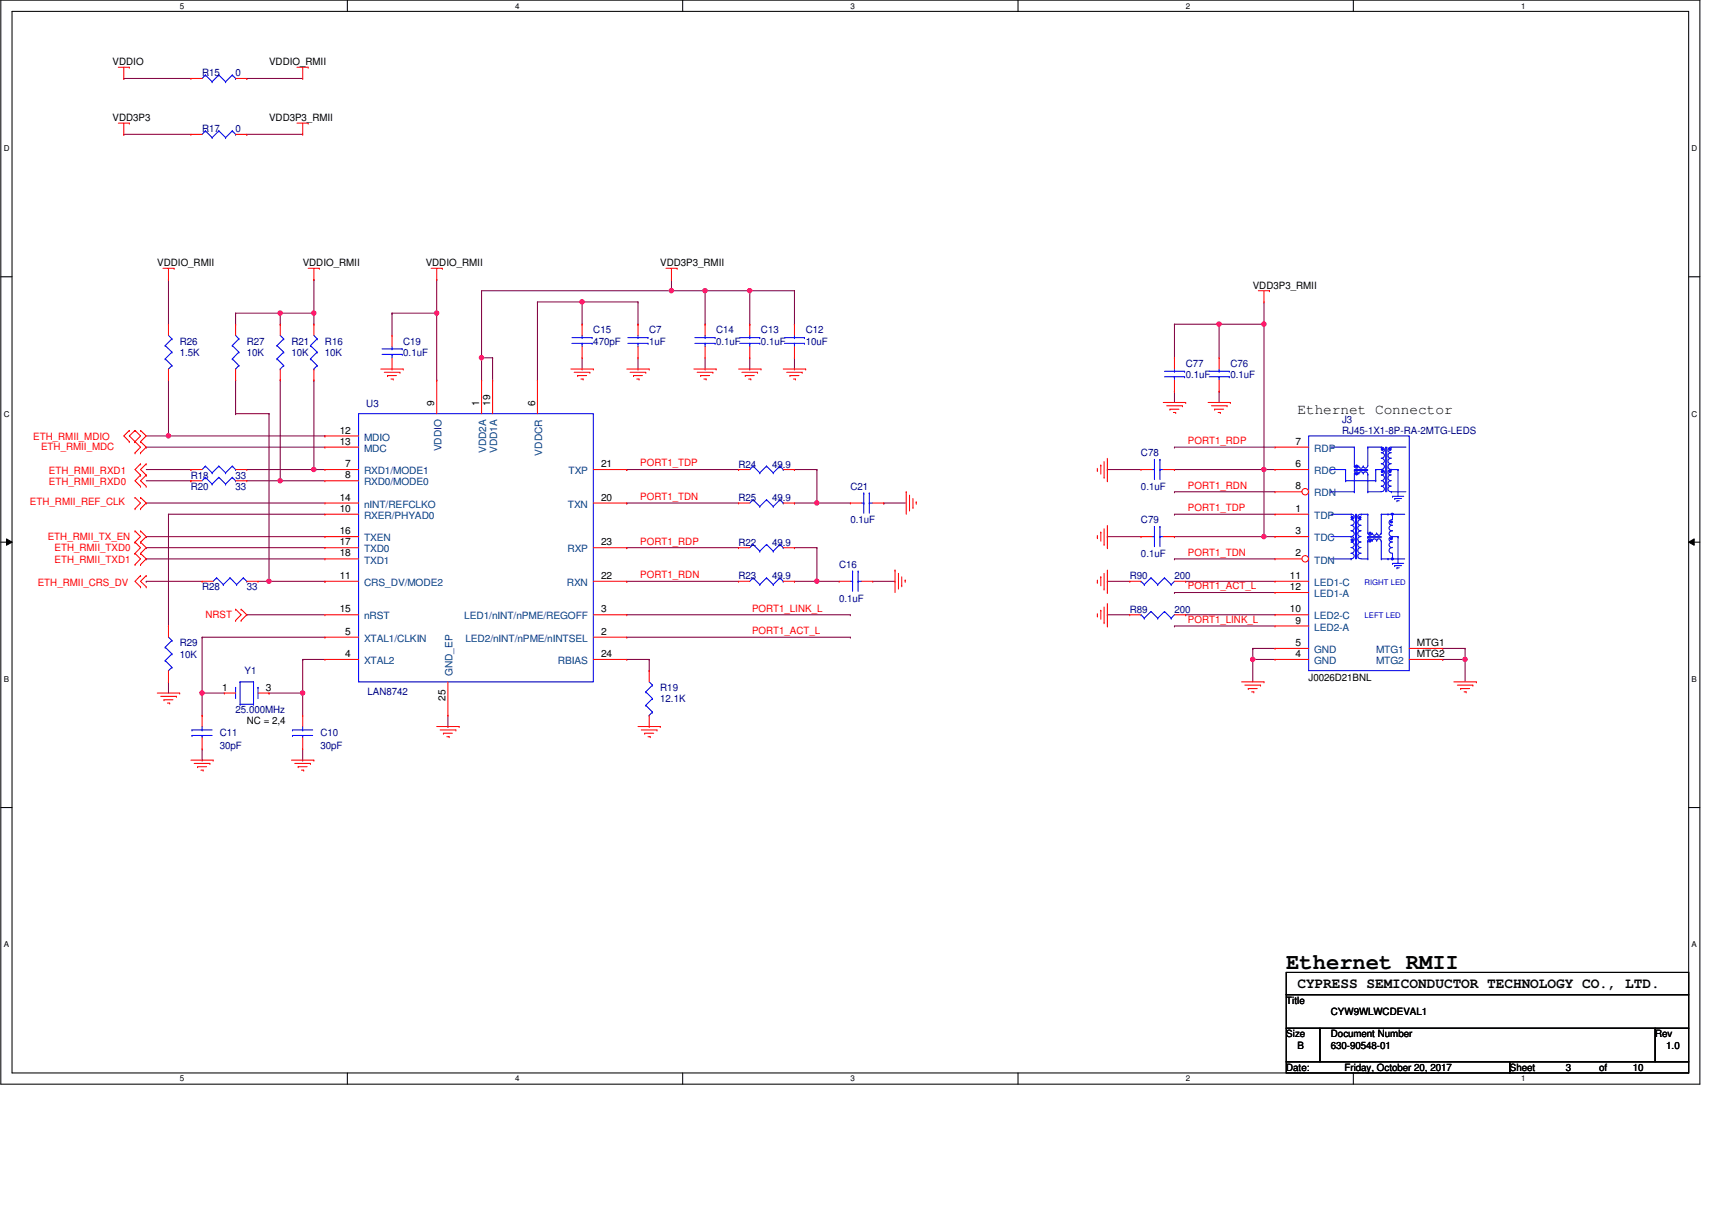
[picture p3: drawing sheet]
<svg xmlns="http://www.w3.org/2000/svg" width="420mm" height="297mm" viewBox="0 0 420 297" stroke-linecap="round" stroke-linejoin="round" font-family="sans-serif">
<path d="M.2 0h417v266.1h-417zM3 2.8h411.4v260.6h-411.4z" fill="none" stroke="#000" stroke-width=".25"/>
<g fill="#fff">
<path d="M44.1 .3h1.1v2.2h-1.1z"/>
<path d="M44.1 263.7h1.1v2.2h-1.1z"/>
</g>
<path d="M85.2 0v2.8M85.2 263.4v2.7" fill="none" stroke="#000" stroke-width=".25"/>
<g fill="#fff">
<path d="M126.4 .3h1.1v2.2h-1.1z"/>
<path d="M126.4 263.7h1.1v2.2h-1.1z"/>
</g>
<path d="M167.5 0v2.8M167.5 263.4v2.7" fill="none" stroke="#000" stroke-width=".25"/>
<g fill="#fff">
<path d="M208.7 .3h1.1v2.2h-1.1z"/>
<path d="M208.7 263.7h1.1v2.2h-1.1z"/>
</g>
<path d="M249.8 0v2.8M249.8 263.4v2.7" fill="none" stroke="#000" stroke-width=".25"/>
<g fill="#fff">
<path d="M291 .3h1.1v2.2h-1.1z"/>
<path d="M291 263.7h1.1v2.2h-1.1z"/>
</g>
<path d="M332.1 0v2.8M332.1 263.4v2.7" fill="none" stroke="#000" stroke-width=".25"/>
<g fill="#fff">
<path d="M373.3 .3h1.1v2.2h-1.1z"/>
<path d="M373.3 263.7h1.1v2.2h-1.1z"/>
<path d="M.9 35.3h1.4v2.2h-1.4z"/>
<path d="M415.2 35.3h1.3v2.2h-1.3z"/>
<path d="M.9 100.5h1.4v2.2h-1.4z"/>
<path d="M415.2 100.5h1.3v2.2h-1.3z"/>
</g>
<path d="M.2 67.9h2.8M414.4 67.9h2.8" fill="none" stroke="#000" stroke-width=".25"/>
<g fill="#fff">
<path d="M.9 165.7h1.3v2.2h-1.3z"/>
<path d="M415.2 165.7h1.3v2.2h-1.3z"/>
</g>
<path d="M.2 133.1h2.8M1.6 132.3l1.4 .8-1.4 .8zM414.4 133.1l1.4-.8v1.6zM414.4 133.1h2.8" fill="none" stroke="#000" stroke-width=".25"/>
<path d="M1.6 132.3l1.4 .8-1.4 .8zM414.4 133.1l1.4-.8v1.6z" fill="#000"/>
<g fill="#fff">
<path d="M.9 230.8h1.3v2.2h-1.3z"/>
<path d="M415.2 230.8h1.3v2.2h-1.3z"/>
</g>
<path d="M.2 198.2h2.8M414.4 198.2h2.8" fill="none" stroke="#000" stroke-width=".25"/>
<g fill="none" stroke="#800040" stroke-width=".25">
<path d="M41.3 93.3v13.7M35.9 109.8h.1M35.9 109.8h43.8M35.9 107h43.8M35.9 118h11M35.9 115.3h11M41.3 107h.1M46.9 118h.1M46.9 115.3h.1M60.6 118h8.2M60.6 115.3h16.4M68.8 118h.1"/>
<path d="M77 115.3h.1M79.7 107h.1M35.9 123.5h.1M35.9 134.5h.1M35.9 137.2h.1M35.9 131.7h.1M35.9 123.5h43.8M35.9 134.5h43.8M35.9 137.2h43.8M35.9 131.7h43.8M41.3 126.2h.1M41.3 126.2h38.4"/>
<path d="M41.3 126.2v27.5M35.9 142.7h.1M35.9 142.7h13.7M41.3 153.7h.1M63.3 142.7h2.7M66 142.7h.1M41.3 167.4h.1M41.3 167.4v2.7"/>
</g>
<circle cx="41.3" cy="107" r=".54" fill="#f0f"/>
<circle cx="41.3" cy="107" r=".54" fill="none" stroke="#f0f" stroke-width=".25"/>
<path d="M77 93.3h.1M77 93.3v22" fill="none" stroke="#800040" stroke-width=".25"/>
<circle cx="77" cy="115.2" r=".54" fill="#f0f"/>
<circle cx="77" cy="115.2" r=".54" fill="none" stroke="#f0f" stroke-width=".25"/>
<path d="M68.8 93.3h.1M68.8 93.3v24.7M77 115.3h.1M77 115.3h2.7" fill="none" stroke="#800040" stroke-width=".25"/>
<circle cx="68.8" cy="118" r=".54" fill="#f0f"/>
<circle cx="68.8" cy="118" r=".54" fill="none" stroke="#f0f" stroke-width=".25"/>
<path d="M57.8 93.3h.1M57.8 93.3v8.3M57.8 101.6h.1M57.8 101.6h8.2M66 101.6h.1M66 101.6v41.1M68.8 118h.1M68.8 118h10.9" fill="none" stroke="#800040" stroke-width=".25"/>
<circle cx="66" cy="142.7" r=".54" fill="#f0f"/>
<circle cx="66" cy="142.7" r=".54" fill="none" stroke="#f0f" stroke-width=".25"/>
<path d="M77 68.6h.1M77 68.6v8.3M66 142.7h13.7M79.7 142.7h.1" fill="none" stroke="#800040" stroke-width=".25"/>
<circle cx="77" cy="76.9" r=".54" fill="#f0f"/>
<circle cx="77" cy="76.9" r=".54" fill="none" stroke="#f0f" stroke-width=".25"/>
<path d="M68.8 76.9h.1M68.8 76.9h8.2" fill="none" stroke="#800040" stroke-width=".25"/>
<circle cx="68.8" cy="76.9" r=".54" fill="#f0f"/>
<circle cx="68.8" cy="76.9" r=".54" fill="none" stroke="#f0f" stroke-width=".25"/>
<g fill="none" stroke="#800040" stroke-width=".25">
<path d="M41.3 68.6h.1M41.3 68.6v11M57.8 76.9h.1M57.8 79.6h.1M57.8 76.9h11v2.7M57.8 76.9v2.7M68.8 79.6h.1M77 79.6h.1M77 76.9v2.7M49.6 156.4h.1M49.6 156.4h30.1M49.6 156.4v13.7"/>
<path d="M60.6 150.9h.1M60.6 150.9h19.1M49.6 170.1h.1"/>
</g>
<circle cx="49.6" cy="170.1" r=".54" fill="#f0f"/>
<circle cx="49.6" cy="170.1" r=".54" fill="none" stroke="#f0f" stroke-width=".25"/>
<path d="M49.6 170.1h.1M49.6 175.6h.1M49.6 170.1h5.5M49.6 170.1v5.5M66 170.1h.1M74.3 161.9h.1M74.3 161.9v8.2h-8.3" fill="none" stroke="#800040" stroke-width=".25"/>
<circle cx="74.3" cy="170.1" r=".54" fill="#f0f"/>
<circle cx="74.3" cy="170.1" r=".54" fill="none" stroke="#f0f" stroke-width=".25"/>
<g fill="none" stroke="#800040" stroke-width=".25">
<path d="M131.9 74.1h.1M131.9 74.1v19.2M131.9 74.1h24.7M142.9 74.1h.1M142.9 79.6h.1M142.9 74.1v5.5M156.6 74.1h.1M142.9 90.6h.1M142.9 87.8v2.8M74.3 161.9h.1M74.3 161.9h5.4M109.9 178.4h.1"/>
<path d="M109.9 175.6v2.8M49.6 186.6h.1M49.6 183.9v2.7M74.3 186.6h.1M74.3 183.9v2.7"/>
</g>
<circle cx="142.8" cy="74.1" r=".54" fill="#f0f"/>
<circle cx="142.8" cy="74.1" r=".54" fill="none" stroke="#f0f" stroke-width=".25"/>
<path d="M96.2 76.9h.1M96.2 76.9v5.4M107.2 68.6h.1M107.2 68.6v8.3h-11M156.6 79.6h.1M156.6 74.1v5.5M156.6 90.6h.1M156.6 87.8v2.8" fill="none" stroke="#800040" stroke-width=".25"/>
<circle cx="107.1" cy="76.9" r=".54" fill="#f0f"/>
<circle cx="107.1" cy="76.9" r=".54" fill="none" stroke="#f0f" stroke-width=".25"/>
<g fill="none" stroke="#800040" stroke-width=".25">
<path d="M107.2 76.9v16.4M164.8 71.4h.1M164.8 71.4h-46.6v16.4M173 79.6h.1M184 71.4h.1M184 71.4h-11v8.2M107.2 93.3h.1M118.2 87.8h.1M173 90.6h.1M173 87.8v2.8M184 90.6h.1M184 87.8v2.8"/>
<path d="M195 90.6h.1M195 87.8v2.8"/>
</g>
<circle cx="173" cy="71.3" r=".54" fill="#f0f"/>
<circle cx="173" cy="71.3" r=".54" fill="none" stroke="#f0f" stroke-width=".25"/>
<path d="M184 79.6h.1M195 71.4h.1M195 71.4h-11v8.2" fill="none" stroke="#800040" stroke-width=".25"/>
<circle cx="184" cy="71.3" r=".54" fill="#f0f"/>
<circle cx="184" cy="71.3" r=".54" fill="none" stroke="#f0f" stroke-width=".25"/>
<g fill="none" stroke="#800040" stroke-width=".25">
<path d="M164.8 71.4h.1M164.8 68.6v2.8M195 79.6h.1M195 71.4v8.2M288.2 79.6h.1M288.2 79.6v8.2M288.2 79.6h11M299.2 79.6h.1M299.2 79.6v8.2M288.2 96.1h.1M288.2 96.1v2.7M299.2 96.1h.1"/>
<path d="M299.2 96.1v2.7"/>
</g>
<circle cx="164.8" cy="71.3" r=".54" fill="#f0f"/>
<circle cx="164.8" cy="71.3" r=".54" fill="none" stroke="#f0f" stroke-width=".25"/>
<path d="M164.8 71.4h8.2M173 71.4h.1M118.2 87.8h.1M118.2 93.3h.1M118.2 87.8h2.7M118.2 87.8v5.5M120.9 87.8h.1M120.9 87.8v5.5" fill="none" stroke="#800040" stroke-width=".25"/>
<circle cx="118.2" cy="87.8" r=".54" fill="#f0f"/>
<circle cx="118.2" cy="87.8" r=".54" fill="none" stroke="#f0f" stroke-width=".25"/>
<g fill="none" stroke="#800040" stroke-width=".25">
<path d="M271.8 142.7h.1M271.8 150.9h.1M271.8 142.7h5.5M271.8 150.9h5.5M288.2 145.5h.1M288.2 153.7h.1M288.2 145.5h24.7M288.2 153.7h24.7M291 142.7h.1M291 150.9h.1M291 142.7h21.9M291 150.9h21.9"/>
<path d="M307.5 159.2h.1M307.5 159.2h5.4M307.5 159.2v2.7M153.8 161.9h5.5M159.3 161.9h.1M159.3 164.6h.1M159.3 161.9v2.7M307.5 161.9h.1M307.5 161.9h5.4"/>
</g>
<circle cx="307.4" cy="161.9" r=".54" fill="#f0f"/>
<circle cx="307.4" cy="161.9" r=".54" fill="none" stroke="#f0f" stroke-width=".25"/>
<g fill="none" stroke="#800040" stroke-width=".25">
<path d="M288.2 109.8h.1M288.2 115.3h.1M288.2 109.8h24.7M288.2 115.3h22M310.2 115.3h.1M310.2 115.3v16.4M288.2 137.2h.1M288.2 126.2h.1M288.2 120.7h.1M288.2 131.7h.1M288.2 137.2h24.7M288.2 126.2h24.7"/>
<path d="M288.2 120.7h24.7M288.2 131.7h24.7M310.2 131.7h.1M359.6 159.2h.1M359.6 159.2v8.2M307.5 161.9h.1M307.5 161.9v5.5M359.6 161.9h.1"/>
</g>
<circle cx="310.2" cy="131.7" r=".54" fill="#f0f"/>
<circle cx="310.2" cy="131.7" r=".54" fill="none" stroke="#f0f" stroke-width=".25"/>
<g fill="none" stroke="#800040" stroke-width=".25">
<path d="M310.2 79.6h.1M310.2 74.1v5.5M153.8 115.3h.1M153.8 115.3h27.5M195 115.3h.1M195 115.3h5.5M200.5 115.3h.1M200.5 115.3v8.2M271.8 115.3h.1M271.8 115.3h8.2M310.2 115.3h.1M310.2 115.3h2.7"/>
<path d="M153.8 134.5h.1M153.8 123.5h.1M153.8 134.5h27.5M153.8 123.5h27.5M195 123.5h.1M195 123.5h13.7M200.5 123.5h.1M216.9 123.5h.1M216.9 123.5h5.5M271.8 131.7h.1M271.8 131.7h8.2M153.8 142.7h.1"/>
<path d="M153.8 142.7h27.5"/>
</g>
<circle cx="200.5" cy="123.5" r=".54" fill="#f0f"/>
<circle cx="200.5" cy="123.5" r=".54" fill="none" stroke="#f0f" stroke-width=".25"/>
<path d="M195 134.5h.1M195 134.5h5.5M200.5 134.5h.1M200.5 134.5v8.2" fill="none" stroke="#800040" stroke-width=".25"/>
<circle cx="200.5" cy="142.7" r=".54" fill="#f0f"/>
<circle cx="200.5" cy="142.7" r=".54" fill="none" stroke="#f0f" stroke-width=".25"/>
<path d="M299.2 79.6h.1M299.2 79.6h11M153.8 150.9h54.9M153.8 156.4h54.9M195 142.7h.1M195 142.7h10.9M200.5 142.7h.1M208.7 150.9h.1M208.7 156.4h.1M214.2 142.7h5.5M219.7 142.7h.1" fill="none" stroke="#800040" stroke-width=".25"/>
<circle cx="299.2" cy="79.6" r=".54" fill="#f0f"/>
<circle cx="299.2" cy="79.6" r=".54" fill="none" stroke="#f0f" stroke-width=".25"/>
<path d="M310.2 79.6v35.7M310.2 115.3h.1" fill="none" stroke="#800040" stroke-width=".25"/>
<circle cx="310.2" cy="79.6" r=".54" fill="#f0f"/>
<circle cx="310.2" cy="79.6" r=".54" fill="none" stroke="#f0f" stroke-width=".25"/>
<circle cx="310.2" cy="115.2" r=".54" fill="#f0f"/>
<circle cx="310.2" cy="115.2" r=".54" fill="none" stroke="#f0f" stroke-width=".25"/>
<path d="M74.3 170.1h.1M74.3 170.1v5.5M354.1 161.9h.1M354.1 161.9h5.5" fill="none" stroke="#800040" stroke-width=".25"/>
<circle cx="359.5" cy="161.9" r=".54" fill="#f0f"/>
<circle cx="359.5" cy="161.9" r=".54" fill="none" stroke="#f0f" stroke-width=".25"/>
<path d="M30.4 19.3h.1M30.4 19.3h16.5M60.6 19.3h.1M60.6 19.3h13.7M30.4 33h.1M30.4 33h16.5M60.6 33h.1M60.6 33h13.7M354.1 159.2h.1M354.1 159.2h5.5" fill="none" stroke="#800040" stroke-width=".25"/>
<g fill="none" stroke="#f00" stroke-width=".25">
<path d="M29 16.5h2.7M30.4 19.3h.1M30.4 16.5v2.8M31.7 16.5h.1M46.9 19.3h.1M46.9 19.3h2.7M57.8 19.3h2.8M60.6 19.3h.1M72.9 16.5h2.7M74.3 19.3h.1M74.3 16.5v2.8M75.6 16.5h.1"/>
<path d="M29 30.2h2.7M30.4 33h.1M30.4 30.2v2.8M31.7 30.2h.1M72.9 30.2h2.7M74.3 33h.1M74.3 30.2v2.8M75.6 30.2h.1M40 65.9h2.7M41.3 68.6h.1M41.3 79.6h.1M41.3 65.9v2.7"/>
<path d="M41.3 79.6v2.7M42.7 65.9h.1M68.8 79.6h.1M68.8 79.6v2.7M75.6 65.9h2.8M77 68.6h.1M77 79.6h.1M77 65.9v2.7M77 79.6v2.7M78.4 65.9h.1M105.8 65.9h2.8M107.2 68.6h.1"/>
<path d="M107.2 65.9v2.7M108.6 65.9h.1M142.9 79.6h.1M142.9 79.6v2.7M156.6 79.6h.1M156.6 79.6v2.7M163.4 65.9h2.8M164.8 68.6h.1M164.8 65.9v2.7M166.2 65.9h.1M173 79.6h.1M173 79.6v2.7"/>
<path d="M184 79.6h.1M184 79.6v2.7M308.8 71.4h2.8M310.2 74.1h.1M310.2 71.4v2.7M311.6 71.4h.1M41.3 93.3h.1M41.3 90.6v2.7M68.8 93.3h.1M68.8 90.6v2.7M77 93.3h.1M77 90.6v2.7"/>
<path d="M93.5 90.6h5.5M94.3 91.4h3.9M95.1 92.2h.1M95.1 92.2h2.2M96 93h.5M96.2 82.3h.1M96.2 90.6h.1M96.2 82.3v2.8M96.2 87.8v2.8M96.5 93h.1M98.2 91.4h.1M99 90.6h.1"/>
<path d="M140.1 90.6h5.5M140.9 91.4h3.9M141.8 92.2h.1M141.8 92.2h2.2M142.6 93h.5M142.9 87.8h.1M142.9 85.1v2.7M143.1 93h.1M144.8 91.4h.1M145.6 90.6h.1M153.8 90.6h5.5M154.6 91.4h3.9"/>
<path d="M155.5 92.2h.1M155.5 92.2h2.2M156.3 93h.5M156.6 87.8h.1M156.6 85.1v2.7M156.8 93h.1M158.5 91.4h.1M159.3 90.6h.1M170.3 90.6h5.5M171.1 91.4h3.9M171.9 92.2h.1M171.9 92.2h2.2"/>
<path d="M172.8 93h.5M173 87.8h.1M173 85.1v2.7M173.3 93h.1M175 91.4h.1M175.8 90.6h.1M181.3 90.6h5.5M182.1 91.4h3.8M182.9 92.2h.1M182.9 92.2h2.2M183.7 93h.6M184 87.8h.1"/>
<path d="M184 85.1v2.7M184.3 93h.1M185.9 91.4h.1M186.8 90.6h.1M192.2 90.6h5.5M193.1 91.4h3.8M193.9 92.2h.1M193.9 92.2h2.2M194.7 93h.5M195.2 93h.1M196.9 91.4h.1M197.7 90.6h.1"/>
<path d="M285.5 98.8h5.5M286.3 99.6h3.9M288.2 87.8h.1M288.2 96.1h.1M288.2 87.8v2.8M288.2 93.3v2.8M290.2 99.6h.1M291 98.8h.1M296.5 98.8h5.5M297.3 99.6h3.8M299.2 87.8h.1M299.2 96.1h.1"/>
<path d="M299.2 87.8v2.8M299.2 93.3v2.8M301.1 99.6h.1M302 98.8h.1M31.7 105.7h.1M31.7 108.4h.1M31.7 105.7l-1.3 1.3 1.3 1.4M33.1 108.4h.1M33.1 111.2h.1M33.1 105.7h.1M33.1 105.7l-1.4 1.3 2.8 2.8-1.4 1.4M33.1 105.7l1.4 1.3-1.4 1.4"/>
<path d="M34.5 111.2h.1M34.5 108.4h.1M34.5 105.7h.1M34.5 116.6h.1M34.5 119.4h.1M34.5 113.9h.1M34.5 108.4l1.4 1.4-1.4 1.4M34.5 105.7l1.4 1.3-1.4 1.4M34.5 116.6l-1.4 1.4 1.4 1.4M34.5 113.9l-1.4 1.4 1.4 1.3M35.9 116.6h.1M35.9 119.4h.1"/>
<path d="M35.9 113.9h.1M35.9 116.6l-1.4 1.4 1.4 1.4M35.9 113.9l-1.4 1.4 1.4 1.3M46.9 115.3h.1M46.9 118h.1M46.9 115.3h2.7M46.9 118h2.7M57.8 115.3h2.8M57.8 118h2.8M60.6 115.3h.1M60.6 118h.1M181.3 115.3h.1"/>
<path d="M181.3 115.3h2.7M192.2 115.3h2.8M195 115.3h.1M269.3 115.5h.1M269.3 115v.5M270.2 114.2h.1M270.2 114.2v2.2M271 117.2h.1M271 113.3v3.9M271.8 118h.1M271.8 112.5v5.5M287.1 100.5h.1"/>
<path d="M287.1 100.5h2.2M288 101.3h.5M288.5 101.3h.1M298.1 100.5h.1M298.1 100.5h2.2M298.9 101.3h.6M299.5 101.3h.1M33.1 135.8h.1M33.1 133.1h.1M33.1 138.6h.1M33.1 130.3h.1M33.1 122.1h.1"/>
<path d="M33.1 124.9h.1M33.1 133.1l1.4 1.4-1.4 1.3M33.1 135.8l1.4 1.4-1.4 1.4M33.1 130.3l1.4 1.4-1.4 1.4M33.1 122.1l1.4 1.4-1.4 1.4M34.5 133.1h.1M34.5 135.8h.1M34.5 138.6h.1M34.5 130.3h.1M34.5 124.9h.1M34.5 122.1h.1M34.5 133.1l1.4 1.4-1.4 1.3"/>
<path d="M34.5 135.8l1.4 1.4-1.4 1.4M34.5 130.3l1.4 1.4-1.4 1.4M34.5 122.1l1.4 1.4-1.4 1.4M181.3 123.5h.1M181.3 134.5h.1M181.3 123.5h2.7M181.3 134.5h2.7M192.2 123.5h2.8M192.2 134.5h2.8M195 123.5h.1M195 134.5h.1M208.7 123.5h.1"/>
<path d="M208.7 123.5h2.7M214.2 123.5h2.7M216.9 123.5h.1M219.7 140h.1M219.7 140v5.5M222.4 120.7h.1M222.4 120.7v5.5M223.2 121.6h.1M223.2 121.6v3.8M224.1 124.6h.1M224.1 122.4v2.2M224.9 123.2h.1"/>
<path d="M224.9 123.2v.6M269.3 132h.1M269.3 131.4v.6M270.2 130.6h.1M270.2 130.6v2.2M271 133.6h.1M271 129.8v3.8M271.8 134.5h.1M271.8 129v5.5M271.8 140v5.5M280 131.7h.1M280 131.7h2.8"/>
<path d="M285.5 131.7h2.7M288.2 131.7h.1M34.5 141.3h.1M34.5 144.1h.1M34.5 141.3l-1.4 1.4 1.4 1.4M35.9 141.3h.1M35.9 144.1h.1M35.9 141.3l-1.4 1.4 1.4 1.4M41.3 153.7h.1M41.3 153.7v2.7M49.6 142.7h.1M49.6 142.7h2.7"/>
<path d="M57.8 152.3h.1M57.8 149.6h.1M57.8 149.6l1.4 1.3-1.4 1.4M59.2 149.6h.1M59.2 152.3h.1M59.2 149.6l1.4 1.3-1.4 1.4M60.6 142.7h2.7M63.3 142.7h.1M205.9 142.7h.1M205.9 142.7h2.8M211.4 142.7h2.8M214.2 142.7h.1"/>
<path d="M220.5 140.8h.1M220.5 140.8v3.8M221.3 143.8h.1M221.3 141.6v2.2M222.2 142.4h.1M222.2 142.4v.6M269.3 143h.1M269.3 151.2h.1M269.3 142.4v.6M269.3 150.7v.5M270.2 141.6h.1M270.2 149.8h.1"/>
<path d="M270.2 141.6v2.2M270.2 149.8v2.2M271 144.6h.1M271 152.9h.1M271 140.8v3.8M271 149v3.9M271.8 145.5h.1M271.8 153.7h.1M271.8 148.2v5.5M277.3 150.9h.1M277.3 150.9h2.7M288.2 150.9h2.8"/>
<path d="M291 150.9h.1M38.6 170.1h5.5M39.4 170.9h3.9M40.2 171.8h.1M40.2 171.8h2.2M41.1 172.6h.5M41.3 167.4h.1M41.3 164.6v2.8M41.6 172.6h.1M43.3 170.9h.1M44.1 170.1h.1M55.1 170.1h.1"/>
<path d="M55.1 170.1h2.7M63.3 170.1h2.7M66 170.1h.1M74.3 175.6h.1M74.3 175.6v2.8M107.2 178.4h5.5M108 179.2h3.9M111.9 179.2h.1M112.7 178.4h.1M156.6 178.4h5.4M157.4 179.2h3.8M159.3 164.6h.1"/>
<path d="M159.3 178.4h.1M159.3 164.6v2.8M159.3 175.6v2.8M161.2 179.2h.1M162 178.4h.1M304.7 167.4h5.5M305.5 168.2h3.9M306.4 169h.1M306.4 169h2.2M307.2 169.8h.5M307.7 169.8h.1M309.4 168.2h.1"/>
<path d="M310.2 167.4h.1M356.8 167.4h5.5M357.7 168.2h3.8M358.5 169h.1M358.5 169h2.2M359.3 169.8h.5M359.8 169.8h.1M361.5 168.2h.1M362.3 167.4h.1M46.9 186.6h5.4M47.7 187.4h3.8M48.5 188.2h.1"/>
<path d="M48.5 188.2h2.2M49.3 189.1h.6M49.9 189.1h.1M51.5 187.4h.1M52.3 186.6h.1M71.5 186.6h5.5M72.3 187.4h3.9M73.2 188.2h.1M73.2 188.2h2.2M74 189.1h.5M74.3 183.9h.1M74.3 181.1v2.8"/>
<path d="M74.5 189.1h.1M76.2 187.4h.1M77 186.6h.1M108.8 180h.1M108.8 180h2.2M109.7 180.8h.5M110.2 180.8h.1M158.2 180h.1M158.2 180h2.2M159 180.8h.6M159.6 180.8h.1"/>
</g>
<path d="M315.7 238.7h98.7v5.5h-98.7zM315.7 244.2h98.7v8.2h-98.7zM315.7 252.4h8.2v8.2h-8.2zM323.9 252.4h82.3v8.2h-82.3zM406.2 252.4h8.2v8.2h-8.2zM315.7 260.6h54.8v2.8h-54.8zM370.5 260.6h43.9v2.8h-43.9z" fill="none" stroke="#000" stroke-width=".25"/>
<g fill="none" stroke="#00f" stroke-width=".25">
<path d="M50.4 18.4h.1M50.4 18.4l-.8 .9M50.4 18.4l1.7 1.7M53.7 18.4h.1M53.7 18.4l-1.6 1.7M53.7 18.4l1.7 1.7M57 18.4h.1M57 18.4l-1.6 1.7M57 18.4l.8 .9M57.8 19.3h.1M52.1 20.1h.1M55.4 20.1h.1"/>
<path d="M40.5 84.8h.1M40.5 88.1h.1M40.5 84.8l1.7 1.6M40.5 88.1l1.7 1.6M41.3 90.6h.1M41.3 82.3l.9 .9M42.2 83.2h.1M42.2 86.4h.1M42.2 89.7h.1M42.2 83.2l-1.7 1.6M42.2 86.4l-1.7 1.7M42.2 89.7l-.9 .9"/>
<path d="M68 84.8h.1M68 88.1h.1M68 84.8l1.6 1.6M68 88.1l1.6 1.6M68.8 90.6h.1M68.8 82.3l.8 .9M69.6 83.2h.1M69.6 86.4h.1M69.6 89.7h.1M69.6 83.2l-1.6 1.6M69.6 86.4l-1.6 1.7M69.6 89.7l-.8 .9"/>
<path d="M76.2 84.8h.1M76.2 88.1h.1M76.2 84.8l1.6 1.6M76.2 88.1l1.6 1.6M77 90.6h.1M77 82.3l.8 .9M77.8 83.2h.1M77.8 86.4h.1M77.8 89.7h.1M77.8 83.2l-1.6 1.6M77.8 86.4l-1.6 1.7M77.8 89.7l-.8 .9"/>
<path d="M93.8 87h4.9M93.8 85.6h4.9M96.2 85.6h.1M96.2 87h.1M96.2 85.1v.5M96.2 87v.8M98.7 87h.1M98.7 85.6h.1M140.4 84.3h4.9M140.4 82.9h4.9M142.9 82.9h.1M142.9 84.3h.1"/>
<path d="M142.9 82.3v.6M142.9 84.3v.8M145.3 84.3h.1M145.3 82.9h.1M154.1 84.3h4.9M154.1 82.9h4.9M156.6 82.9h.1M156.6 84.3h.1M156.6 82.3v.6M156.6 84.3v.8M159 84.3h.1M159 82.9h.1"/>
<path d="M170.5 84.3h5M170.5 82.9h5M173 82.9h.1M173 84.3h.1M173 82.3v.6M173 84.3v.8M175.5 84.3h.1M175.5 82.9h.1M181.5 84.3h5M181.5 82.9h5M184 82.9h.1M184 84.3h.1"/>
<path d="M184 82.3v.6M184 84.3v.8M186.5 84.3h.1M186.5 82.9h.1M285.8 92.5h4.9M285.8 91.1h4.9M288.2 91.1h.1M288.2 92.5h.1M288.2 90.6v.5M288.2 92.5v.8M290.7 92.5h.1M290.7 91.1h.1"/>
<path d="M296.7 92.5h5M296.7 91.1h5M299.2 91.1h.1M299.2 92.5h.1M299.2 90.6v.5M299.2 92.5v.8M301.7 92.5h.1M301.7 91.1h.1M50.4 114.4h.1M50.4 117.2h.1M50.4 114.4l-.8 .9M50.4 114.4l1.7 1.7"/>
<path d="M50.4 117.2l-.8 .8M50.4 117.2l1.7 1.6M52.1 116.1h.1M52.1 118.8h.1M53.7 114.4h.1M53.7 117.2h.1M53.7 114.4l-1.6 1.7M53.7 114.4l1.7 1.7M53.7 117.2l-1.6 1.6M53.7 117.2l1.7 1.6M55.4 116.1h.1M55.4 118.8h.1"/>
<path d="M57 114.4h.1M57 117.2h.1M57 114.4l-1.6 1.7M57 114.4l.8 .9M57 117.2l-1.6 1.6M57 117.2l.8 .8M57.8 115.3h.1M57.8 118h.1M184.8 114.4h.1M184.8 114.4l-.8 .9M184.8 114.4l1.7 1.7M186.5 116.1h.1"/>
<path d="M188.1 114.4h.1M188.1 114.4l-1.6 1.7M188.1 114.4l1.7 1.7M189.8 116.1h.1M191.4 114.4h.1M191.4 114.4l-1.6 1.7M191.4 114.4l.8 .9M192.2 115.3h.1M326.6 115.3h.1M326.6 115.3h3.6M326.6 109.8h5.8M330.2 118h.1"/>
<path d="M330.2 115.3h.1M330.2 118h7.4M330.2 115.3v2.7M332.4 109.8h.1M332.4 114.4h.1M332.4 109.8v4.6M332.4 116.4v4.3M335.7 116.4h.1M335.7 109.8h.1M335.7 109.8v4.6M335.7 116.4v4.3M335.7 109.8h3.3"/>
<path d="M337.6 115.3h.1M337.6 118h.1M337.6 115.3h1.4M337.6 115.3v2.7M339 109.8h.1M339 119.4a.65 .65 0 0 1 .8 .6 .65 .65 0 0 1-.8 .6M341.4 119.4a.65 .65 0 0 0-.8 .6 .65 .65 0 0 0 .8 .6M341.4 118a.65 .65 0 0 0-.8 .7 .65 .65 0 0 0 .8 .6M341.4 113.9a.66 .66 0 0 0-.8 .6 .66 .66 0 0 0 .8 .7M341.4 109.8a.66 .66 0 0 0-.8 .6 .66 .66 0 0 0 .8 .7M341.4 112.5a.65 .65 0 0 0-.8 .7 .65 .65 0 0 0 .8 .6M341.4 115.3h.1"/>
<path d="M341.4 109.8h.1M341.4 115.3h1.7M341.4 109.8h3.6M343.1 115.3h.1M343.1 115.3v6.5M184.8 122.7h.1M184.8 133.6h.1M184.8 122.7l-.8 .8M184.8 122.7l1.7 1.6M184.8 133.6l-.8 .9M184.8 133.6l1.7 1.7M186.5 124.3h.1"/>
<path d="M186.5 135.3h.1M188.1 122.7h.1M188.1 133.6h.1M188.1 122.7l-1.6 1.6M188.1 122.7l1.7 1.6M188.1 133.6l-1.6 1.7M188.1 133.6l1.7 1.7M189.8 124.3h.1M189.8 135.3h.1M191.4 122.7h.1M191.4 133.6h.1M191.4 122.7l-1.6 1.6"/>
<path d="M191.4 122.7l.8 .8M191.4 133.6l-1.6 1.7M191.4 133.6l.8 .9M192.2 123.5h.1M192.2 134.5h.1M211.4 123.5h.6M212 123.5h.1M212 121h.1M212 121v5M213.3 121h.1M213.3 123.5h.1M213.3 123.5h.9"/>
<path d="M213.3 121v5M282.8 131.7h.5M283.3 131.7h.1M283.3 129.2h.1M283.3 129.2v5M284.7 129.2h.1M284.7 131.7h.1M284.7 131.7h.8M284.7 129.2v5M326.6 120.7h.1M326.6 120.7h5.8M326.6 137.2h5"/>
<path d="M331.6 133.1a.65 .65 0 0 1 .7 .6 .65 .65 0 0 1-.7 .7M331.6 137.2h.1M331.6 135.8a.65 .65 0 0 1 .7 .7 .65 .65 0 0 1-.7 .6M332.4 120.7h.1M334 127.6a.66 .66 0 0 0-.8 .6 .66 .66 0 0 0 .8 .7M334 133.1a.65 .65 0 0 0-.8 .6 .65 .65 0 0 0 .8 .7M334 130.3a.66 .66 0 0 0-.8 .7 .66 .66 0 0 0 .8 .7M334 135.8a.65 .65 0 0 0-.8 .7 .65 .65 0 0 0 .8 .6M335.7 120.7h.1M335.7 120.7h3.3M341.7 129a.65 .65 0 0 0-.8 .6 .65 .65 0 0 0 .8 .7M341.7 135.8h.1"/>
<path d="M341.7 135.8v1.4M40.5 158.9h.1M40.5 158.9l1.7 1.6M41.3 156.4l.9 .8M42.2 157.2h.1M42.2 157.2l-1.7 1.7M53.2 141.9h.1M53.2 141.9l-.9 .8M53.2 141.9l1.6 1.6M54.8 143.5h.1M56.5 141.9h.1M56.5 141.9l-1.7 1.6"/>
<path d="M56.5 141.9l1.6 1.6M58.1 143.5h.1M59.7 141.9h.1M59.7 141.9l-1.6 1.6M59.7 141.9l.9 .8M60.6 142.7h.1M208.7 142.7h.5M209.2 142.7h.1M209.2 140.2h.1M209.2 140.2v5M210.6 140.2h.1M210.6 142.7h.1"/>
<path d="M210.6 142.7h.8M210.6 140.2v5M280 150.9h.1M280 150.9l.8 .9M280.8 151.8h.1M282.5 150.1h.1M282.5 150.1l1.6 1.7M282.5 150.1l-1.7 1.7M284.1 151.8h.1M285.8 150.1h.1M285.8 150.1l1.6 1.7M285.8 150.1l-1.7 1.7"/>
<path d="M287.4 151.8h.1M288.2 150.9l-.8 .9M40.5 162.2h.1M40.5 162.2l1.7 1.6M41.3 164.6h.1M42.2 160.5h.1M42.2 163.8h.1M42.2 160.5l-1.7 1.7M42.2 163.8l-.9 .8M57.8 168.7h.1M57.8 168.7v2.8M58.9 167.4h.1"/>
<path d="M58.9 172.9h.1M58.9 167.4v5.5M58.9 167.4h3.3M58.9 172.9h3.3M62.2 167.4h.1M62.2 172.9h.1M62.2 167.4v5.5M63.3 168.7h.1M63.3 168.7v2.8M71.8 179.2h.1M71.8 179.2h4.9M74.3 179.2h.1"/>
<path d="M74.3 178.4v.8M158.5 169.8h.1M158.5 173.1h.1M158.5 169.8l1.6 1.7M158.5 173.1l1.6 1.7M159.3 175.6h.1M159.3 167.4l.8 .8M160.1 168.2h.1M160.1 171.5h.1M160.1 174.8h.1M160.1 168.2l-1.6 1.6M160.1 171.5l-1.6 1.6"/>
<path d="M160.1 174.8l-.8 .8M71.8 180.6h.1M71.8 180.6h4.9M74.3 180.6h.1M74.3 180.6v.5"/>
</g>
<circle cx="339.2" cy="110.3" r=".26" fill="#00f"/>
<circle cx="339.2" cy="110.3" r=".26" fill="none" stroke="#00f" stroke-width=".25"/>
<circle cx="341.2" cy="110.3" r=".26" fill="#00f"/>
<g fill="none" stroke="#00f" stroke-width=".25">
<path d="M333.4 114.4a.53 .53 0 0 1-.5 .5 .53 .53 0 0 1-.5-.5"/>
<circle cx="341.2" cy="110.3" r=".26"/>
</g>
<circle cx="332.9" cy="114.4" r=".26" fill="#00f"/>
<g fill="none" stroke="#00f" stroke-width=".25">
<path d="M333.4 116.3a.53 .53 0 0 0-.5-.5 .53 .53 0 0 0-.5 .6M342.3 138.9h.1M342.3 122.4h.1M342.3 138.9h1.6M342.3 122.4h1.6M342.8 122.9h.1M342.8 122.9h.6"/>
<circle cx="332.9" cy="114.4" r=".26"/>
</g>
<circle cx="332.9" cy="116.3" r=".26" fill="#00f"/>
<g fill="none" stroke="#00f" stroke-width=".25">
<path d="M332.4 115.5h.1M332.4 115.3h.1M332.4 115.5h3.3M332.4 115.3h3.3M334.5 114.4a.53 .53 0 0 1-.5 .5 .53 .53 0 0 1-.5-.5M334.5 116.3a.53 .53 0 0 0-.5-.5 .53 .53 0 0 0-.5 .6M339 115.3a.65 .65 0 0 1 .8 .6 .65 .65 0 0 1-.8 .6M339 113.9a.66 .66 0 0 1 .8 .6 .66 .66 0 0 1-.8 .7M339 112.5a.65 .65 0 0 1 .8 .7 .65 .65 0 0 1-.8 .6M339 111.2a.65 .65 0 0 1 .8 .6 .65 .65 0 0 1-.8 .6M341.4 111.2a.65 .65 0 0 0-.8 .6 .65 .65 0 0 0 .8 .6M331.6 131.7a.65 .65 0 0 1 .7 .7 .65 .65 0 0 1-.7 .6"/>
<path d="M331.6 134.5a.66 .66 0 0 1 .7 .6 .66 .66 0 0 1-.7 .7M334 131.7a.65 .65 0 0 0-.8 .7 .65 .65 0 0 0 .8 .6M334 134.5a.66 .66 0 0 0-.8 .6 .66 .66 0 0 0 .8 .7M341.7 134.5a.67 .67 0 0 0-.8 .6 .67 .67 0 0 0 .8 .7M341.7 131.7a.65 .65 0 0 0-.8 .7 .65 .65 0 0 0 .8 .6M341.7 121.8h.1M341.7 138.3h.1M341.7 121.8h2.8M341.7 138.3h2.8"/>
<circle cx="332.9" cy="116.3" r=".26"/>
</g>
<circle cx="336.2" cy="132.8" r=".26" fill="#00f"/>
<g fill="none" stroke="#00f" stroke-width=".25">
<path d="M326.6 131.7h5M326.6 126.2h5M331.6 126.2h.1M331.6 131.7h.1M331.6 130.3a.66 .66 0 0 1 .7 .7 .66 .66 0 0 1-.7 .7M335.7 131.7h.1M335.7 131.7h3.3M337.8 132.8a.51 .51 0 0 0-.5-.5 .51 .51 0 0 0-.5 .5M338.9 132.8a.51 .51 0 0 0-.5-.5 .51 .51 0 0 0-.5 .5"/>
<circle cx="336.2" cy="132.8" r=".26"/>
</g>
<circle cx="331.8" cy="127" r=".26" fill="#00f"/>
<g fill="none" stroke="#00f" stroke-width=".25">
<path d="M334 129a.65 .65 0 0 0-.8 .6 .65 .65 0 0 0 .8 .7M334 126.2a.65 .65 0 0 0-.8 .7 .65 .65 0 0 0 .8 .6"/>
<circle cx="331.8" cy="127" r=".26"/>
</g>
<circle cx="333.7" cy="127" r=".26" fill="#00f"/>
<g fill="none" stroke="#00f" stroke-width=".25">
<path d="M335.7 132h.1M335.7 132h3.3M339 130.9a.55 .55 0 0 1-.6 .5 .55 .55 0 0 1-.5-.5 .55 .55 0 0 1-.6 .5 .55 .55 0 0 1-.5-.5 .53 .53 0 0 1-.6 .5 .53 .53 0 0 1-.5-.5"/>
<circle cx="333.7" cy="127" r=".26"/>
</g>
<circle cx="336.2" cy="130.9" r=".26" fill="#00f"/>
<g fill="none" stroke="#00f" stroke-width=".25">
<path d="M336.7 132.8a.51 .51 0 0 0-.5-.5 .51 .51 0 0 0-.5 .5M341.7 130.3a.67 .67 0 0 0-.8 .7 .67 .67 0 0 0 .8 .7M341.7 126.2h.1M341.7 126.2v1.4"/>
<circle cx="336.2" cy="130.9" r=".26"/>
</g>
<circle cx="341.4" cy="128.1" r=".26" fill="#00f"/>
<g fill="none" stroke="#00f" stroke-width=".25">
<path d="M321.2 107h24.7v57.6h-24.7zM335.6 114.4a.53 .53 0 0 1-.5 .5 .53 .53 0 0 1-.5-.5M335.6 116.3a.53 .53 0 0 0-.5-.5 .53 .53 0 0 0-.5 .6M339 116.6a.66 .66 0 0 1 .8 .7 .66 .66 0 0 1-.8 .6M339 118a.65 .65 0 0 1 .8 .7 .65 .65 0 0 1-.8 .6M340.1 109.8h.1M340.1 109.8v10.9M340.3 109.8h.1M340.3 109.8v10.9M341.4 116.6a.66 .66 0 0 0-.8 .7 .66 .66 0 0 0 .8 .6M341.4 115.3a.65 .65 0 0 0-.8 .6 .65 .65 0 0 0 .8 .6M331.6 127.6a.66 .66 0 0 1 .7 .6 .66 .66 0 0 1-.7 .7"/>
<path d="M331.6 129a.65 .65 0 0 1 .7 .6 .65 .65 0 0 1-.7 .7M332.7 126.2h.1M332.7 126.2v11M332.9 126.2h.1M332.9 126.2v11M334 126.2h.1M334 126.2h1.7M334 137.2h1.7M335.7 126.2h.1M335.7 137.2h.1M335.7 132.8h.1M335.7 126.2v4.7"/>
<path d="M335.7 132.8v4.4M339 126.2h.1M339 130.9h.1M339 137.2h.1M339 132.8h.1M339 126.2h5.8M339 126.2v4.7M339 132.8v4.4M339 137.2h5.8M340.6 126.2h.1M340.6 137.2h.1M341.4 120.7h.1"/>
<path d="M341.4 120.7h3.6M341.7 127.6a.67 .67 0 0 0-.8 .6 .67 .67 0 0 0 .8 .7M341.7 133.1a.65 .65 0 0 0-.8 .6 .65 .65 0 0 0 .8 .7M341.7 131.7h.1M341.7 131.7h1.4M342.8 139.4h.1M342.8 139.4h.6M343.1 131.7h.1M343.1 131.7v6.6"/>
<circle cx="341.4" cy="128.1" r=".26"/>
</g>
<circle cx="341.7" cy="126.2" r=".25" fill="#00f"/>
<circle cx="341.7" cy="126.2" r=".25" fill="none" stroke="#00f" stroke-width=".25"/>
<circle cx="341.7" cy="137.2" r=".26" fill="#00f"/>
<g fill="none" stroke="#00f" stroke-width=".25">
<path d="M339 109.8a.66 .66 0 0 1 .8 .6 .66 .66 0 0 1-.8 .7M331.6 126.2a.65 .65 0 0 1 .7 .7 .65 .65 0 0 1-.7 .6"/>
<circle cx="341.7" cy="137.2" r=".26"/>
</g>
<circle cx="341.4" cy="132.3" r=".26" fill="#00f"/>
<circle cx="341.4" cy="132.3" r=".26" fill="none" stroke="#00f" stroke-width=".25"/>
<circle cx="331.8" cy="132.5" r=".26" fill="#00f"/>
<circle cx="331.8" cy="132.5" r=".26" fill="none" stroke="#00f" stroke-width=".25"/>
<circle cx="341.2" cy="115.8" r=".26" fill="#00f"/>
<circle cx="341.2" cy="115.8" r=".26" fill="none" stroke="#00f" stroke-width=".25"/>
<circle cx="339.2" cy="115.8" r=".26" fill="#00f"/>
<circle cx="339.2" cy="115.8" r=".26" fill="none" stroke="#00f" stroke-width=".25"/>
<g fill="none" stroke="#f00" stroke-width=".25">
<path d="M312.9 115.3h.1M312.9 115.3h8.3M312.9 159.2h.1M312.9 145.5h.1M312.9 142.7h.1M312.9 153.7h.1M312.9 150.9h.1M312.9 159.2h8.3M312.9 145.5h8.3M312.9 142.7h8.3M312.9 153.7h8.3M312.9 150.9h8.3"/>
<path d="M345.9 159.2h8.2M354.1 159.2h.1M312.9 161.9h.1M312.9 161.9h8.3"/>
</g>
<circle cx="320.3" cy="120.7" r=".8" fill="#fff"/>
<g fill="none" stroke="#f00" stroke-width=".25">
<path d="M312.9 109.8h.1M312.9 109.8h8.3M312.9 120.7h.1M312.9 131.7h.1M312.9 120.7h6.6M312.9 131.7h8.3"/>
<circle cx="320.3" cy="120.7" r=".8"/>
</g>
<circle cx="320.3" cy="137.2" r=".8" fill="#fff"/>
<g fill="none" stroke="#f00" stroke-width=".25">
<path d="M46.9 33h.1M46.9 33h2.7M57.8 33h2.8M60.6 33h.1M57.8 79.6h.1M57.8 79.6v2.7M195 79.6h.1M195 79.6v2.7M57.8 93.3h.1M57.8 90.6v2.7M107.2 93.3h.1M107.2 93.3v8.3"/>
<path d="M118.2 93.3h.1M118.2 93.3v8.3M120.9 93.3h.1M120.9 93.3v8.3M131.9 93.3h.1M131.9 93.3v8.3M195 87.8h.1M195 85.1v2.7M79.7 107h.1M79.7 109.8h.1M79.7 115.3h.1M79.7 118h.1"/>
<path d="M79.7 115.3h8.3M79.7 107h8.3M79.7 109.8h8.3M79.7 118h8.3M145.6 115.3h8.2M153.8 115.3h.1M280 115.3h.1M280 115.3h2.8M285.5 115.3h2.7M288.2 115.3h.1M79.7 123.5h.1M79.7 126.2h.1"/>
<path d="M79.7 131.7h.1M79.7 134.5h.1M79.7 137.2h.1M79.7 137.2h8.3M79.7 126.2h8.3M79.7 123.5h8.3M79.7 131.7h8.3M79.7 134.5h8.3M145.6 123.5h8.2M145.6 134.5h8.2M153.8 123.5h.1M153.8 134.5h.1"/>
<path d="M312.9 137.2h.1M312.9 126.2h.1M312.9 137.2h6.6M312.9 126.2h8.3M79.7 142.7h.1M79.7 150.9h.1M79.7 156.4h.1M79.7 142.7h8.3M79.7 150.9h8.3M79.7 156.4h8.3M145.6 142.7h8.2M145.6 150.9h8.2"/>
<path d="M145.6 156.4h8.2M153.8 142.7h.1M153.8 150.9h.1M153.8 156.4h.1M181.3 142.7h.1M181.3 142.7h2.7M192.2 142.7h2.8M195 142.7h.1M277.3 142.7h.1M277.3 142.7h2.7M288.2 142.7h2.8M291 142.7h.1"/>
<path d="M49.6 175.6h.1M49.6 175.6v2.8M79.7 161.9h.1M79.7 161.9h8.3M109.9 175.6h.1M109.9 167.4v8.2M145.6 161.9h8.2M153.8 161.9h.1M345.9 161.9h8.2M354.1 161.9h.1M49.6 183.9h.1M49.6 181.1v2.8"/>
<circle cx="320.3" cy="137.2" r=".8"/>
</g>
<g fill="none" stroke="#00f" stroke-width=".25">
<path d="M50.4 32.1h.1M50.4 32.1l-.8 .9M50.4 32.1l1.7 1.7M52.1 33.8h.1M53.7 32.1h.1M53.7 32.1l-1.6 1.7M53.7 32.1l1.7 1.7M55.4 33.8h.1M57 32.1h.1M57 32.1l-1.6 1.7M57 32.1l.8 .9M57.8 33h.1"/>
<path d="M57 84.8h.1M57 88.1h.1M57 84.8l1.6 1.6M57 88.1l1.6 1.6M57.8 90.6h.1M57.8 82.3l.8 .9M58.6 83.2h.1M58.6 86.4h.1M58.6 89.7h.1M58.6 83.2l-1.6 1.6M58.6 86.4l-1.6 1.7M58.6 89.7l-.8 .9"/>
<path d="M192.5 84.3h4.9M192.5 82.9h4.9M195 82.9h.1M195 84.3h.1M195 82.3v.6M195 84.3v.8M197.4 84.3h.1M197.4 82.9h.1M88 101.6h57.6v65.8h-57.6zM282.8 115.3h.5M283.3 115.3h.1M283.3 112.8h.1"/>
<path d="M283.3 112.8v4.9M284.7 112.8h.1M284.7 115.3h.1M284.7 115.3h.8M284.7 112.8v4.9M184.8 141.9h.1M184.8 141.9l-.8 .8M184.8 141.9l1.7 1.6M186.5 143.5h.1M188.1 141.9h.1M188.1 141.9l-1.6 1.6M188.1 141.9l1.7 1.6"/>
<path d="M189.8 143.5h.1M191.4 141.9h.1M191.4 141.9l-1.6 1.6M191.4 141.9l.8 .8M192.2 142.7h.1M280 142.7h.1M280 142.7l.8 .8M280.8 143.5h.1M282.5 141.9h.1M282.5 141.9l1.6 1.6M282.5 141.9l-1.7 1.6M284.1 143.5h.1"/>
<path d="M285.8 141.9h.1M285.8 141.9l1.6 1.6M285.8 141.9l-1.7 1.6M287.4 143.5h.1M288.2 142.7l-.8 .8M47.1 179.2h.1M47.1 179.2h5M49.6 179.2h.1M49.6 178.4v.8M47.1 180.6h.1M47.1 180.6h5M49.6 180.6h.1"/>
<path d="M49.6 180.6v.5"/>
</g>
<circle cx="41.3" cy="107" r=".54" fill="#f0f"/>
<circle cx="41.3" cy="107" r=".54" fill="none" stroke="#f0f" stroke-width=".25"/>
<circle cx="77" cy="115.2" r=".54" fill="#f0f"/>
<circle cx="77" cy="115.2" r=".54" fill="none" stroke="#f0f" stroke-width=".25"/>
<circle cx="68.8" cy="118" r=".54" fill="#f0f"/>
<circle cx="68.8" cy="118" r=".54" fill="none" stroke="#f0f" stroke-width=".25"/>
<circle cx="66" cy="142.7" r=".54" fill="#f0f"/>
<circle cx="66" cy="142.7" r=".54" fill="none" stroke="#f0f" stroke-width=".25"/>
<circle cx="77" cy="76.9" r=".54" fill="#f0f"/>
<circle cx="77" cy="76.9" r=".54" fill="none" stroke="#f0f" stroke-width=".25"/>
<circle cx="68.8" cy="76.9" r=".54" fill="#f0f"/>
<circle cx="68.8" cy="76.9" r=".54" fill="none" stroke="#f0f" stroke-width=".25"/>
<circle cx="49.6" cy="170.1" r=".54" fill="#f0f"/>
<circle cx="49.6" cy="170.1" r=".54" fill="none" stroke="#f0f" stroke-width=".25"/>
<circle cx="74.3" cy="170.1" r=".54" fill="#f0f"/>
<circle cx="74.3" cy="170.1" r=".54" fill="none" stroke="#f0f" stroke-width=".25"/>
<circle cx="142.8" cy="74.1" r=".54" fill="#f0f"/>
<circle cx="142.8" cy="74.1" r=".54" fill="none" stroke="#f0f" stroke-width=".25"/>
<circle cx="107.1" cy="76.9" r=".54" fill="#f0f"/>
<circle cx="107.1" cy="76.9" r=".54" fill="none" stroke="#f0f" stroke-width=".25"/>
<circle cx="173" cy="71.3" r=".54" fill="#f0f"/>
<circle cx="173" cy="71.3" r=".54" fill="none" stroke="#f0f" stroke-width=".25"/>
<circle cx="184" cy="71.3" r=".54" fill="#f0f"/>
<circle cx="184" cy="71.3" r=".54" fill="none" stroke="#f0f" stroke-width=".25"/>
<circle cx="164.8" cy="71.3" r=".54" fill="#f0f"/>
<circle cx="164.8" cy="71.3" r=".54" fill="none" stroke="#f0f" stroke-width=".25"/>
<circle cx="118.2" cy="87.8" r=".54" fill="#f0f"/>
<circle cx="118.2" cy="87.8" r=".54" fill="none" stroke="#f0f" stroke-width=".25"/>
<circle cx="307.4" cy="161.9" r=".54" fill="#f0f"/>
<circle cx="307.4" cy="161.9" r=".54" fill="none" stroke="#f0f" stroke-width=".25"/>
<circle cx="310.2" cy="131.7" r=".54" fill="#f0f"/>
<circle cx="310.2" cy="131.7" r=".54" fill="none" stroke="#f0f" stroke-width=".25"/>
<circle cx="200.5" cy="123.5" r=".54" fill="#f0f"/>
<circle cx="200.5" cy="123.5" r=".54" fill="none" stroke="#f0f" stroke-width=".25"/>
<circle cx="200.5" cy="142.7" r=".54" fill="#f0f"/>
<circle cx="200.5" cy="142.7" r=".54" fill="none" stroke="#f0f" stroke-width=".25"/>
<circle cx="299.2" cy="79.6" r=".54" fill="#f0f"/>
<circle cx="299.2" cy="79.6" r=".54" fill="none" stroke="#f0f" stroke-width=".25"/>
<circle cx="310.2" cy="79.6" r=".54" fill="#f0f"/>
<circle cx="310.2" cy="79.6" r=".54" fill="none" stroke="#f0f" stroke-width=".25"/>
<circle cx="310.2" cy="115.2" r=".54" fill="#f0f"/>
<circle cx="310.2" cy="115.2" r=".54" fill="none" stroke="#f0f" stroke-width=".25"/>
<circle cx="359.5" cy="161.9" r=".54" fill="#f0f"/>
<circle cx="359.5" cy="161.9" r=".54" fill="none" stroke="#f0f" stroke-width=".25"/>
<text font-size="5.5" x="315.7" y="237.8">Ethernet RMII</text>
<g font-size="3.6">
<text x="318.4" y="101.6">Ethernet Connector</text>
<text x="318.4" y="242.4">CYPRESS SEMICONDUCTOR TECHNOLOGY CO., LTD.</text>
</g>
<g font-size="2.5">
<text x="27.6" y="16">VDDIO</text>
<text x="66" y="16">VDDIO_RMII</text>
<text x="27.6" y="29.7">VDD3P3</text>
<text x="66" y="29.7">VDD3P3_RMII</text>
<text x="38.6" y="65.4">VDDIO_RMII</text>
<text x="74.3" y="65.4">VDDIO_RMII</text>
<text x="104.5" y="65.4">VDDIO_RMII</text>
<text x="162" y="65.4">VDD3P3_RMII</text>
<text x="307.5" y="70.9">VDD3P3_RMII</text>
<text x="106.6" y="99.7" transform="rotate(-90 106.6 99.7)">9</text>
<text x="117.6" y="99.7" transform="rotate(-90 117.6 99.7)">1</text>
<text x="120.3" y="99.7" transform="rotate(-90 120.3 99.7)">19</text>
<text x="131.3" y="99.7" transform="rotate(-90 131.3 99.7)">6</text>
<text x="83.4" y="106.4">12</text>
<text x="83.4" y="109.2">13</text>
<text x="317.9" y="109.2">7</text>
<text x="84.7" y="114.7">7</text>
<text x="84.7" y="117.4">8</text>
<text x="147.5" y="114.7">21</text>
<text x="317.9" y="114.7">6</text>
<text x="83.4" y="122.9">14</text>
<text x="83.4" y="125.6">10</text>
<text x="147.5" y="122.9">20</text>
<text x="317.9" y="120.1">8</text>
<text x="317.9" y="125.6">1</text>
<text x="83.4" y="131.1">16</text>
<text x="317.9" y="131.1">3</text>
<text x="83.4" y="133.9">17</text>
<text x="83.4" y="136.6">18</text>
<text x="147.5" y="133.9">23</text>
<text x="317.9" y="136.6">2</text>
<text x="83.4" y="142.1">11</text>
<text x="147.5" y="142.1">22</text>
<text x="316.6" y="142.1">11</text>
<text x="316.6" y="144.9">12</text>
<text x="83.4" y="150.3">15</text>
<text x="84.7" y="155.8">5</text>
<text x="147.5" y="150.3">3</text>
<text x="147.5" y="155.8">2</text>
<text x="316.6" y="150.3">10</text>
<text x="317.9" y="153.1">9</text>
<text x="84.7" y="161.3">4</text>
<text x="147.5" y="161.3">24</text>
<text x="317.9" y="161.3">4</text>
<text x="317.9" y="158.6">5</text>
<text x="347.8" y="158.6">MTG1</text>
<text x="347.8" y="161.3">MTG2</text>
<text x="321.2" y="167.2">J0026D21BNL</text>
<text x="54.6" y="169.5">1</text>
<text x="65.2" y="169.5">3</text>
<text x="109.3" y="172.1" transform="rotate(-90 109.3 172.1)">25</text>
<text x="60.6" y="177.8">NC = 2,4</text>
<text x="315.7" y="246.4">Title</text>
<text x="326.6" y="249.2">CYW9WLWCDEVAL1</text>
<text x="315.7" y="254.7">Size</text>
<text x="318.4" y="257.4">B</text>
<text x="326.6" y="254.7">Document Number</text>
<text x="326.6" y="257.4">630-90548-01</text>
<text x="406.2" y="254.7">Rev</text>
<text x="408.9" y="257.4">1.0</text>
<text x="315.7" y="262.9">Date:</text>
<text x="329.9" y="262.9">Friday, October 20, 2017</text>
<text x="370.5" y="262.9">Sheet</text>
<text x="384.2" y="262.9">3</text>
<text x="392.5" y="262.9">of</text>
<text x="400.7" y="262.9">10</text>
</g>
<g font-size="2.5" fill="#000080">
<text x="49.6" y="18.8">R15</text>
<text x="57.8" y="18.8">0</text>
<text x="49.6" y="32.5">R17</text>
<text x="57.8" y="32.5">0</text>
<text x="145.6" y="81.8">C15</text>
<text x="159.3" y="81.8">C7</text>
<text x="175.8" y="81.8">C14</text>
<text x="186.8" y="81.8">C13</text>
<text x="197.7" y="81.8">C12</text>
<text x="44.1" y="84.6">R26</text>
<text x="44.1" y="87.3">1.5K</text>
<text x="60.6" y="84.6">R27</text>
<text x="60.6" y="87.3">10K</text>
<text x="71.5" y="84.6">R21</text>
<text x="71.5" y="87.3">10K</text>
<text x="79.7" y="84.6">R16</text>
<text x="79.7" y="87.3">10K</text>
<text x="99" y="84.6">C19</text>
<text x="99" y="87.3">0.1uF</text>
<text x="145.6" y="84.6">470pF</text>
<text x="159.3" y="84.6">1uF</text>
<text x="175.8" y="84.6">0.1uF</text>
<text x="186.8" y="84.6">0.1uF</text>
<text x="197.7" y="84.6">10uF</text>
<text x="291" y="90.1">C77</text>
<text x="291" y="92.8">0.1uF</text>
<text x="302" y="90.1">C76</text>
<text x="302" y="92.8">0.1uF</text>
<text x="89.9" y="99.9">U3</text>
<text x="329.4" y="106.6">RJ45-1X1-8P-RA-2MTG-LEDS</text>
<text x="329.4" y="103.8">J3</text>
<text x="280" y="112">C78</text>
<text x="46.9" y="117.5">R18</text>
<text x="57.8" y="117.5">33</text>
<text x="181.3" y="114.8">R24</text>
<text x="189.5" y="114.8">49.9</text>
<text x="46.9" y="120.3">R20</text>
<text x="57.8" y="120.3">33</text>
<text x="181.3" y="123">R25</text>
<text x="189.5" y="123">49.9</text>
<text x="208.7" y="120.3">C21</text>
<text x="280" y="120.3">0.1uF</text>
<text x="208.7" y="128.5">0.1uF</text>
<text x="280" y="128.5">C79</text>
<text x="181.3" y="134">R22</text>
<text x="189.5" y="134">49.9</text>
<text x="280" y="136.7">0.1uF</text>
<text x="181.3" y="142.2">R23</text>
<text x="189.5" y="142.2">49.9</text>
<text x="205.9" y="139.4">C16</text>
<text x="277.3" y="142.2">R90</text>
<text x="288.2" y="142.2">200</text>
<text x="49.6" y="144.9">R28</text>
<text x="60.6" y="144.9">33</text>
<text x="205.9" y="147.7">0.1uF</text>
<text x="277.3" y="150.4">R89</text>
<text x="288.2" y="150.4">200</text>
<text x="44.1" y="158.7">R29</text>
<text x="44.1" y="161.4">10K</text>
<text x="60" y="165.5">Y1</text>
<text x="90.2" y="170.7">LAN8742</text>
<text x="162" y="169.6">R19</text>
<text x="162" y="172.4">12.1K</text>
<text x="57.8" y="175.1">25.000MHz</text>
<text x="54" y="180.6">C11</text>
<text x="54" y="183.9">30pF</text>
<text x="78.6" y="180.6">C10</text>
<text x="78.6" y="183.9">30pF</text>
</g>
<g font-size="2.5" fill="#f00">
<text x="8.2" y="107.9">ETH_RMII_MDIO</text>
<text x="10.1" y="110.4">ETH_RMII_MDC</text>
<text x="291.5" y="109">PORT1_RDP</text>
<text x="12" y="119.2">ETH_RMII_RXD0</text>
<text x="12" y="116.4">ETH_RMII_RXD1</text>
<text x="157.1" y="114.5">PORT1_TDP</text>
<text x="291.5" y="120">PORT1_RDN</text>
<text x="7.4" y="124.1">ETH_RMII_REF_CLK</text>
<text x="157.1" y="122.7">PORT1_TDN</text>
<text x="291.5" y="125.5">PORT1_TDP</text>
<text x="11.7" y="132.6">ETH_RMII_TX_EN</text>
<text x="13.4" y="135.3">ETH_RMII_TXD0</text>
<text x="157.1" y="133.7">PORT1_RDP</text>
<text x="291.5" y="136.4">PORT1_TDN</text>
<text x="9.3" y="143.8">ETH_RMII_CRS_DV</text>
<text x="13.4" y="138.1">ETH_RMII_TXD1</text>
<text x="157.1" y="141.9">PORT1_RDN</text>
<text x="291.5" y="144.7">PORT1_ACT_L</text>
<text x="50.4" y="151.8">NRST</text>
<text x="184.6" y="150.2">PORT1_LINK_L</text>
<text x="184.6" y="155.7">PORT1_ACT_L</text>
<text x="291.5" y="152.9">PORT1_LINK_L</text>
</g>
<g font-size="2.5" fill="#004080">
<text x="89.4" y="108.2">MDIO</text>
<text x="89.4" y="110.9">MDC</text>
<text x="108.3" y="110.8" transform="rotate(-90 108.3 110.8)">VDDIO</text>
<text x="119.3" y="111.3" transform="rotate(-90 119.3 111.3)">VDD2A</text>
<text x="122" y="111.3" transform="rotate(-90 122 111.3)">VDD1A</text>
<text x="133" y="111.8" transform="rotate(-90 133 111.8)">VDDCR</text>
<text x="322.5" y="110.9">RDP</text>
<text x="89.4" y="116.4">RXD1/MODE1</text>
<text x="89.4" y="119.2">RXD0/MODE0</text>
<text x="139.5" y="116.4">TXP</text>
<text x="322.5" y="116.4">RDC</text>
<text x="89.4" y="124.6">nINT/REFCLKO</text>
<text x="139.4" y="124.6">TXN</text>
<text x="322.5" y="121.9">RDN</text>
<text x="89.4" y="127.4">RXER/PHYAD0</text>
<text x="322.5" y="127.4">TDP</text>
<text x="89.4" y="132.9">TXEN</text>
<text x="89.4" y="135.6">TXD0</text>
<text x="139.3" y="135.6">RXP</text>
<text x="322.5" y="132.9">TDC</text>
<text x="89.4" y="138.3">TXD1</text>
<text x="89.4" y="143.8">CRS_DV/MODE2</text>
<text x="139.1" y="143.8">RXN</text>
<text x="322.5" y="143.8">LED1-C</text>
<text x="322.5" y="138.3">TDN</text>
<text x="322.5" y="146.6">LED1-A</text>
<text x="89.4" y="152.1">nRST</text>
<text x="113.9" y="152.1">LED1/nINT/nPME/REGOFF</text>
<text x="322.5" y="154.8">LED2-A</text>
<text x="322.5" y="152.1">LED2-C</text>
<text x="89.4" y="157.6">XTAL1/CLKIN</text>
<text x="114.2" y="157.6">LED2/nINT/nPME/nINTSEL</text>
<text x="322.5" y="160.3">GND</text>
<text x="337.7" y="160.3">MTG1</text>
<text x="89.4" y="163">XTAL2</text>
<text x="111.1" y="166" transform="rotate(-90 111.1 166)">GND_EP</text>
<text x="136.9" y="163">RBIAS</text>
<text x="322.5" y="163">GND</text>
<text x="337.7" y="163">MTG2</text>
</g>
<g font-size="2">
<text x="44.1" y="2.1">5</text>
<text x="126.4" y="2.1">4</text>
<text x="208.7" y="2.1">3</text>
<text x="291" y="2.1">2</text>
<text x="373.3" y="2.1">1</text>
<text x=".9" y="37.1">D</text>
<text x="415.2" y="37.1">D</text>
<text x=".9" y="102.3">C</text>
<text x="415.2" y="102.3">C</text>
<text x=".9" y="167.4">B</text>
<text x="415.2" y="167.4">B</text>
<text x=".9" y="232.6">A</text>
<text x="415.2" y="232.6">A</text>
<text x="44.1" y="265.5">5</text>
<text x="126.4" y="265.5">4</text>
<text x="208.7" y="265.5">3</text>
<text x="291" y="265.5">2</text>
<text x="373.3" y="265.5">1</text>
</g>
<g font-size="1.9" fill="#00f">
<text x="334.9" y="143.6">RIGHT LED</text>
<text x="334.9" y="151.8">LEFT LED</text>
</g>
</svg>
